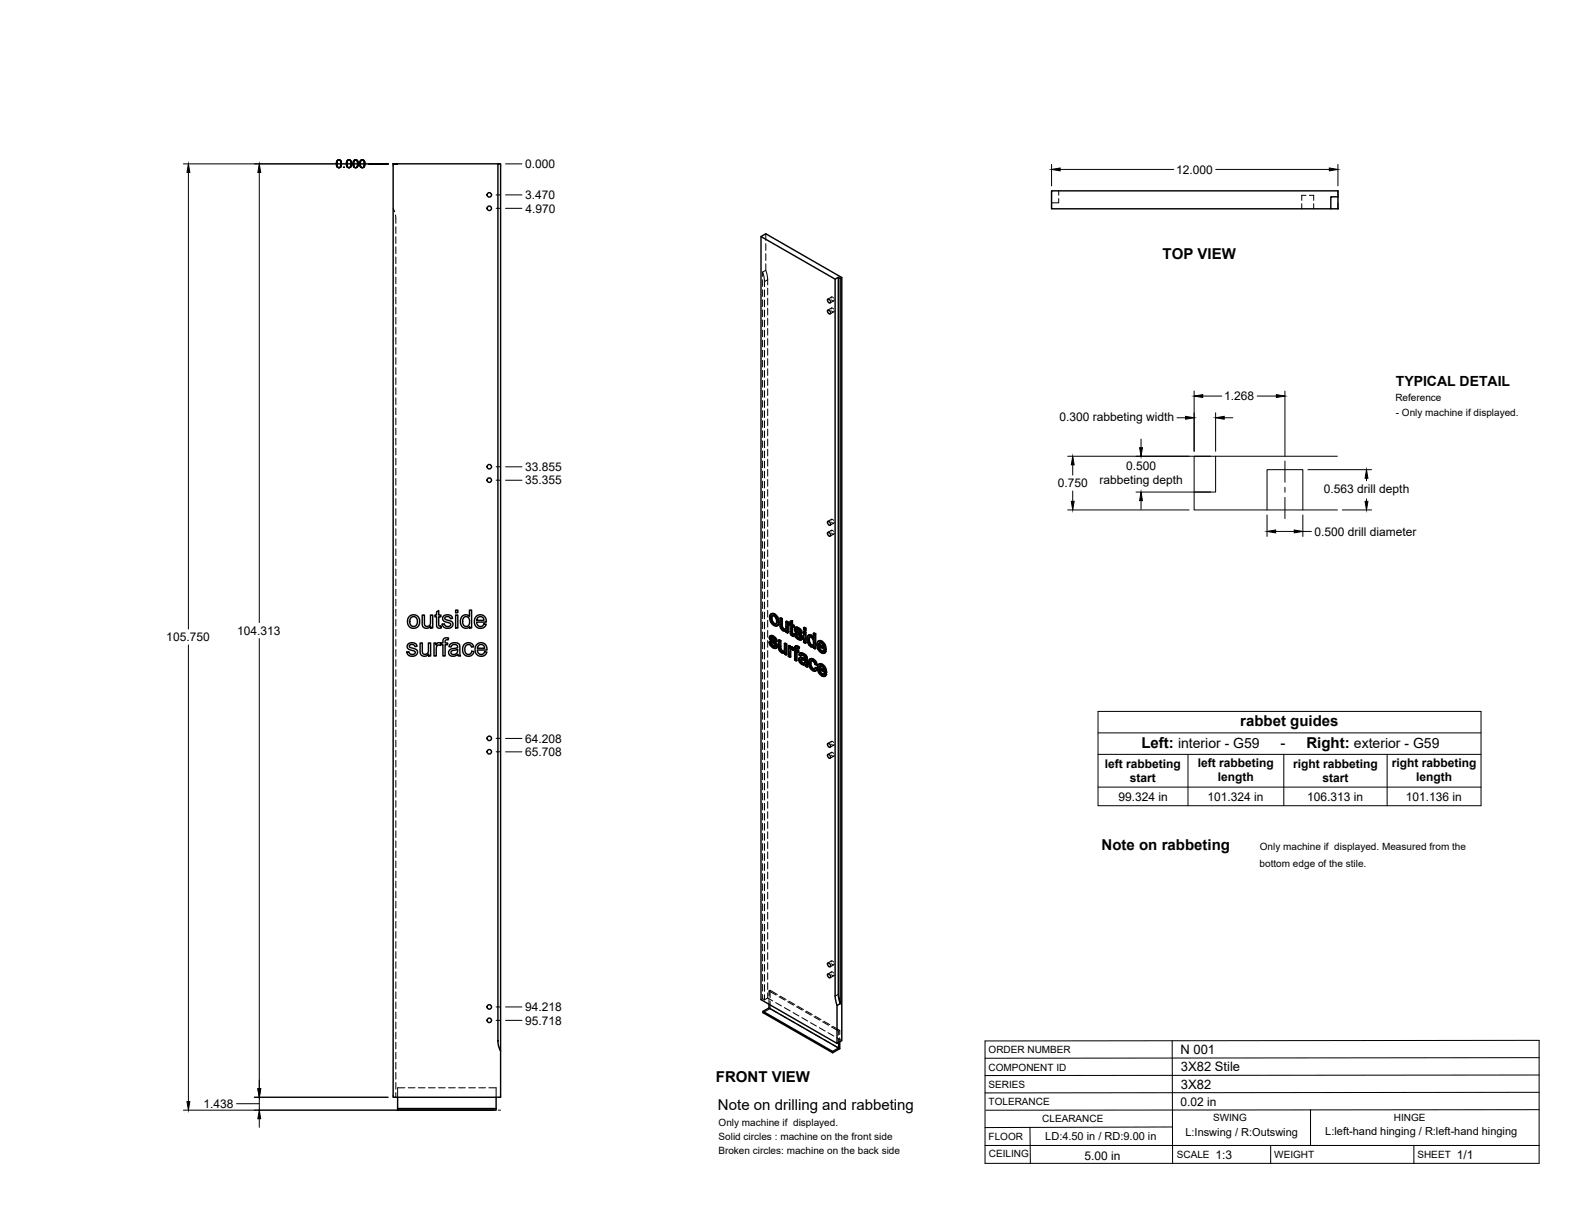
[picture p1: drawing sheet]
<svg xmlns="http://www.w3.org/2000/svg" width="559mm" height="432mm" viewBox="0 0 559 432" stroke-linecap="round" stroke-linejoin="round" font-family="sans-serif">
<!-- layer: Visible -->
<g fill="none" stroke="#000" stroke-width=".51">
<path d="M176.7 58.1h.9v314.8l-.6-1.4-.3-2.2zM176.7 58.1h-37.2v331.2h38.1v-16.4M472.2 69.8h2.5v4.3h-2.5zM474.7 69.8v-2.1h-101.6v6.4h99.1M270 83.9l26.3 15.1M297.4 98.4l.7 .4v257.3l-.7-3.3zM297.4 98.4l-1.1 .6v254.4M298.1 98.8l.6-.3v270.7l-1.7 1v-13.4l1.1-.7M298.7 98.5l-27-15.5-1.7 .9v270.8l27 15.5M293.7 110a.82 .82 0 0 1 .8 .5 .82 .82 0 0 1-.1 .9l-.8-.8zM293.7 106.1a.82 .82 0 0 1 .8 .5 .82 .82 0 0 1-.1 .9l-.8-.8zM293.7 188.9a.82 .82 0 0 1 .8 .5 .82 .82 0 0 1-.1 .9l-.8-.8z"/>
<path d="M293.7 185a.82 .82 0 0 1 .8 .5 .82 .82 0 0 1-.1 .9l-.8-.8zM145.3 218.6l.9-.4a2.33 2.33 0 0 1 2.7 2.9 2.33 2.33 0 0 1-3.8 1.1l-.5-1.1a2.74 2.74 0 0 1 .7-2.5zM145.8 219.2l1.2-.4 .9 .8 .1 1.6-.7 1h-1.1l-.6-.6-.2-1.4zM149.8 218.2h.8v2.6a1.14 1.14 0 0 0 1.1 1.4 1.14 1.14 0 0 0 1-1.5v-2.5h.8v4.6h-.7v-.6a1.63 1.63 0 0 1-1.9 .7 1.63 1.63 0 0 1-1.1-1.8zM154.9 217.1l.8-.5v1.6h.7v.6h-.7v3.2l.7 .1 .2 .7-.6 .1a1 1 0 0 1-1.1-1.4v-2.7h-.6v-.6h.6zM157.4 218.6l1.3-.5a1.58 1.58 0 0 1 1.8 1.3l-.7 .1a.99 .99 0 0 0-1-.8 .99 .99 0 0 0-1 .9l2.6 1.1a1.59 1.59 0 0 1-.2 1.9 1.59 1.59 0 0 1-1.9 .3l-.8-.3-.4-.6-.2-.5 .8-.2a1.08 1.08 0 0 0 1.1 1.1 1.08 1.08 0 0 0 1-1.1l-1.9-.7a1.17 1.17 0 0 1-.5-2zM161.6 218.2h.8v4.6h-.8zM161.6 216.5h.8v.9h-.8zM163.9 218.7a1.73 1.73 0 0 1 2.7 .1v-2.3h.7v6.3h-.7v-.5a1.89 1.89 0 0 1-2.3 .4 1.89 1.89 0 0 1-1-2.2zM164.5 219.2l.9-.4 .9 .4 .3 1-.2 1.4a1.26 1.26 0 0 1-1.6 .5 1.26 1.26 0 0 1-.7-1.6zM168.9 218.8a2.14 2.14 0 0 1 2.5-.4 2.14 2.14 0 0 1 1.1 2.3h-3.4l.2 .8a1.29 1.29 0 0 0 1.2 .8 1.29 1.29 0 0 0 1.2-.9h.8l-.5 .9a2.33 2.33 0 0 1-3.1 0 2.33 2.33 0 0 1-.3-3.1zM169.5 219.1l1.3-.3a1.23 1.23 0 0 1 .9 1.3h-2.6z"/>
<path d="M273.6 217.8l.7-.2 .5 .2zM273.6 217.8l-.6 1.1 .5 1.9 1.4 1.3h.5l.5-.3M273.6 219.4l.3 1.3M274.1 218.4l-.2 .8M274.6 218l.9 .9a1.64 1.64 0 0 1 .9 1.7M274.8 217.8l1.1 1.2M275.7 219.1l.4 1.7 .3-.2-.2 1.1M276.7 219.3l.6 .3 .3-.1v2.8M277.3 219.6v2.7h.3l.2 .5M277.6 219.5l-.6-.3-.3 .1 .1 3.1 .8 1.2a.89 .89 0 0 0 1.3 .2M144.8 228.5l.9-.4h.9a1.38 1.38 0 0 1 1.4 1.2l-.8 .1a1.03 1.03 0 0 0-1-.7 1.03 1.03 0 0 0-1 .7l2.2 .9a1.39 1.39 0 0 1 .6 1.8 1.39 1.39 0 0 1-1.7 .8l-.9-.2-.8-.6-.3-.7 .8-.2a1.09 1.09 0 0 0 1.1 1 1.09 1.09 0 0 0 1.1-1l-1.9-.7a1.19 1.19 0 0 1-.6-2zM149.1 228.1h.7v2.6a1.14 1.14 0 0 0 1.2 1.5 1.14 1.14 0 0 0 1-1.6v-2.5h.8v4.6h-.7v-.6a1.63 1.63 0 0 1-2 .7 1.63 1.63 0 0 1-1-1.8z"/>
<path d="M154 228.1h.7v.7a1.12 1.12 0 0 1 1.8-.5l.6-.2v-.5a1.33 1.33 0 0 1 .6-1.2 1.33 1.33 0 0 1 1.5 0l-.2 .6a.71 .71 0 0 0-.7 0 .71 .71 0 0 0-.4 .7v.4h.9v.6h-.9v4h-.8v-4h-.6v-.3l-.3 .6a1.02 1.02 0 0 0-1.2 .1 1.02 1.02 0 0 0-.2 1.2v2.4h-.8zM159.6 228.7l.7-.5 1.1-.2 .9 .2 .6 .4 .5 4.1h-.8l-.2-.5a1.77 1.77 0 0 1-1.9 .7 1.77 1.77 0 0 1-1.3-1.6l.7-.9 1.6-.4a.68 .68 0 0 0 .8-.6 .68 .68 0 0 0-.8-.7 1.12 1.12 0 0 0-1.4 .9l-.8-.2zM160.2 231l1.4-.3a.42 .42 0 0 1 .5-.2 .42 .42 0 0 1 .2 .5v.1a1.2 1.2 0 0 1-1 1.1 1.2 1.2 0 0 1-1.3-.8zM164.7 228.7l.1-.1a1.93 1.93 0 0 1 3.3 .9l-.8 .1a1.29 1.29 0 0 0-1.7-.8 1.29 1.29 0 0 0-.7 1.8l.2 .9 .7 .6a1.18 1.18 0 0 0 1.6-1l.7 .1-.3 .9a2.06 2.06 0 0 1-2.5 .6 2.06 2.06 0 0 1-1.2-2.2zM169.1 228.7a2.15 2.15 0 0 1 2.6-.4 2.15 2.15 0 0 1 1.1 2.3h-3.5l.2 .8a1.29 1.29 0 0 0 1.3 .8 1.29 1.29 0 0 0 1.2-.9l.8 .1-.5 .8a2.34 2.34 0 0 1-3.2-.1 2.34 2.34 0 0 1-.1-3.2zM169.8 229l.6-.3 .8 .1 .6 .5 .2 .7h-2.6zM272.9 227.8l.5 .2M273.3 225.6l1.1 .1M273.4 228l.3-.1 .2 .7-.2 .2zM273.5 226.5l.1 .3 .2-.2 .2 .3M273.6 226.8l.2 .2 .3-.1 1.3 1.2M273.6 225.5l-.4 .2"/>
<path d="M273.7 228.8l.6 .5h.7M273.7 225.7l.5 .2 .2-.2 .7 .5M273.7 227.9l-.6-.2-.2 .1 .2 .9 .9 1a1.07 1.07 0 0 0 1.4 .2M273.8 226.3h.1M273.8 227l1.3 1.2 .3-.1 .3 .5M273.8 226.6v-.3l-.3 .1a1.09 1.09 0 0 1 1.4 1l.5 .2M273.9 220.7l.3-.2 .6 .8h-.3zM273.9 228.6l.6 .6M274 225.5l-.9 .2-.1 .8 .5 1 1.4 1.4-.1 .6M274.2 225.9l.6 .5 .3-.2 .4 .6M274.2 220.5l-.3-1.3-.3 .2v-.3l.3-.6 .3-.1 .8 .5 .5 1.3-.2 1.1-.7 .1M274.3 229.3l.5 .2"/>
<path d="M274.8 226.4l.5 .6 .2-.2 .2 .7-.3 .1-.1-.6M274.8 221.3l.5 .1M274.9 229.4l-.1 .1M275.1 228.2l.3 .6 .3-.2 .1 .7M275.4 228.8l.2 .6 .2-.1-.1 .5M275.6 229.4l-.2 .5 .3-.1-.4 .2M276.1 220.8l-.2 1 .3-.1-.5 .4M276.2 227.1l.6 .3 .3-.1v2.8M276.8 227.4v2.7h.3l.2 .5M276.8 230.2l.2 .5 .3-.1 .4 .4M277 230.7l.4 .4h.8l-.3 .1M277.1 227.3l-.6-.3-.3 .1v2.9l.9 1.4a.91 .91 0 0 0 1.3 .2"/>
<path d="M277.3 222.4l.2 .5 .3-.1 .4 .4M277.4 231.1l.5 .1M277.5 222.9l.5 .4h.7M278 223.3l.4 .2M278.3 228.3l.5 .3 .3-.1v3.7l-.3 .2v-3.8M278.4 231.6v.5l.4 .3M278.4 231.6l-.2 .1M278.7 223.3l-.3 .2M278.7 223.2l-.3 .3M278.8 220.5l.6 .4 .3-.2v3.8l-.3 .1v-3.7M278.9 223.8v.5l.5 .3M278.9 223.8l-.2 .1"/>
<path d="M279.1 228.5l-.5-.3-.3 .1v2.4l-.4 .5M279.7 220.7l-.6-.3-.3 .1-.1 2.7M279.7 229.2l.5 .2 .3-.1v.4l.3-.2M280.2 229.4v.6l.6-.5 .4 .1M280.3 221.1l-.4 .1v.5l.4 .2 .1 3 .7 .8h.7l-.1-.6h-.5M280.3 220.5l.9-.3v1.4M280.4 230.6l.1 2.5-.3 .1v-2M280.5 229.3l-.5-.3-.3 .2v3.7l.5 .3M280.5 229.7l.7-.1 .5 .4M280.7 230.3l-.1 .1M280.9 220.4v1.3l.3-.1 .5 .3M280.9 221.7l.5 .3 .3-.1v.5l-.3 .1v-.5"/>
<path d="M280.9 229.7l.6 .4M280.9 224.8l.6 .2M281 225l.7 .1M281.2 220.2l-.9 .3v.9l-.4-.2M281.2 222.4v2.2M281.3 230.8l-.8-.4v.7M281.4 222.5l-.5-.3v2.4l.4 .2M281.4 225.2l.1 .6M281.5 230.6l.4 .3v3.3l.6 .3M281.5 230.6v-.2l-.2 .4M281.5 230.7l-.2 .1M281.7 230l.2 .1"/>
<path d="M281.7 224.9l.6 .2M282.2 222.7h1.1M282.3 229.3h.8l.5 .3M282.3 225.1l.3-.2 .3 .7-.3 .2zM282.4 223.5v.3l.3-.2 .2 .3M282.4 223.8l.3 .2 .3-.1 1.2 1.2M282.5 230.7l.6 .4 .3-.2v.5l-.3 .2v-.5M282.5 222.5l-.4 .2M282.6 229.1l-.4 .2M282.6 225.8l.5 .5h.8M282.6 222.7l.4 .2 .3-.2 .7 .5M282.6 224.9h-.9l.7 1.4 1.1 .7 .8-.1"/>
<path d="M282.7 224l1.3 1.3 .2-.2 .4 .6M282.7 223.3v.1M282.7 223.6l-.3-.3 1 .3 .4 .9 .5 .2M282.8 231.4v2.9l-.3 .2v-3.3l.6 .4M282.8 230v.6M282.8 229.4l.6 .4 .2-.2-.3 .7 .1-.5M282.9 225.6l.5 .6M282.9 222.5l-.9 .3-.1 .7 .4 .9 1.4 1.3v.8M283 222.9l.7 .5 .3-.2 .4 .6M283.1 229.3l-.5-.2-.5 .3-.2 1-.4-.3 .2-.1M283.1 226.3l.6 .2M283.3 230.3a.4 .4 0 0 0-.5-.4 .4 .4 0 0 0-.3 .5v.3l.3-.1 .6 .3"/>
<path d="M283.7 223.4l.4 .6 .3-.2 .2 .7-.3 .2-.2-.7M283.8 233.4l.6-.2 1.2 .5M283.8 226.5h-.1M284 234.3l.1 .5 .3-.1 .5 .4M284 225.3l.3 .5 .3-.1 .1 .6M284 234.1v.2l.2-.1 .2 .5M284 233.2l-.4 .2M284.1 234.8l.5 .5h.9M284.2 234l-.2 .1M284.2 231.8l.7 .3 .3-.2 .7 .5M284.2 234l.8 .2a.64 .64 0 0 1 .6 .6 .64 .64 0 0 1-.4 .7M284.3 234l-.1 .2"/>
<path d="M284.3 225.8l.2 .6 .2-.1-.1 .5M284.4 232.4l-.4 .4a.92 .92 0 0 1 1-.3 .92 .92 0 0 1 .6 .9v.5l-1.5-.5M284.4 233.2l-.9 .3-.1 .6 .6 1.3 .9 .5a.59 .59 0 0 1 .9 .5l.6 .3M284.5 226.4l-.2 .5 .3-.1-.4 .3M284.5 231.6l-.7 .2M284.6 235.3h.9M284.9 232.1l.7 .5 .3-.2 .4 .5M285.1 224.2l.3-.2 .6 .3-.3 .2zM285.1 222.7l.3-.1 .6 .3-.3 .1zM285.1 224.2v3.7l.6 .3M285.1 222.7v.8l.6 .3M285.2 231.9l-.7-.3-.8 .3-.2 .5 .5 .4"/>
<path d="M285.6 232.6l.4 .5 .3-.2 .1 .5M286 224.3v3.8l-.3 .1v-3.7M286 222.9v.7l-.3 .2v-.8M286 233.1l.2 .5 .2-.1 .1 2.5M286.2 233.6v2.6l.3-.2 .1 .6-.2 .1-.2-.5M286.9 227.1l.2 1.2M287 225.4h1l.5 .4M287.1 226.1l.9 .2 .6 1.3-.1 1.3-.3 .2-.4-.1M287.1 226.1l-.2 1 .3-.2 .2 1.2M287.1 228.3l.3-.2 .7 .7-.3 .2zM287.2 226.1h-.1M287.3 225.2l-.6 .3"/>
<path d="M287.4 226l-.2 .9M287.4 235.5a1.17 1.17 0 0 0 .7 1.3l.5 .5M287.6 233.8l.8 .2 .2-.1 .9 .8M287.7 236.7l.7 .7h.6M287.7 225.6l.5 .4h.4M287.9 233.7l-.6 .2M287.9 234.4l-.2 .9M288 225.4l-.7-.2-.5 .2-.5 .8 .2 1.8 .9 1.3a.77 .77 0 0 0 1.2 .1M288.1 228.8l.3 .1M288.4 234l.8 .8 .3-.1 .4 1.1-.3 .2-.4-1.2M288.6 224.7l.5 .3 .3-.1v5.2l-.3 .1v-5.2M288.6 233.9l-.6-.2-.7 .2a2.91 2.91 0 0 0 1.6 4.3l.3-.1"/>
<path d="M288.6 229.4v.5l.5 .3M288.6 229.5l-.2 .1M289.2 237l.5 .4M289.4 224.9l-.5-.3-.3 .1v1.9l-.4-.6M289.6 236l-.5-.2-.5-1.1-.8-.2-.4 1 .3-.2 .3 1.3M289.7 237.4l.3-.2-.2 .5-.6 .4zM290 237.2l-.5-.4-.3 .2a.49 .49 0 0 1-.3 .5 .49 .49 0 0 1-.5-.1M290.2 227.5h.7a1.83 1.83 0 0 1 1.8 1.1M290.4 235.7h.7a1.72 1.72 0 0 1 1.8 1.1M290.4 228.7l1.8 1.1-.7-1.5a.61 .61 0 0 0-.7-.2 .61 .61 0 0 0-.4 .6l.3-.1 1.5 .8M290.6 236.9l1.8 1.1-.6-1.4a.62 .62 0 0 0-.8-.3 .62 .62 0 0 0-.4 .6l.3-.1 1.5 .8M290.7 229.4l.3 .8"/>
<path d="M290.7 230.4l.7 .7 .7-.1M290.9 228l-.2 .6M290.9 237.6l.2 .8M290.9 238.5a1.08 1.08 0 0 0 1.3 .7h.1M291 236.3l-.1 .5M291.3 227.6l.9 .9a1.65 1.65 0 0 1 .9 1.8M291.4 231.1l.5 .1M291.5 235.9l.9 .8a1.65 1.65 0 0 1 .9 1.8M291.5 239.3l.6 .1M291.6 227.5l-.8-.2-.8 .6-.2 1.3 .3 1 .7 1 1.1 .6h.5l.7-.8M291.8 235.7l-.7-.2-.9 .5-.2 1 .3 1.4 .7 1 1.1 .6 .6-.1 .6-.7M292 231.1l-.1 .1"/>
<path d="M292.2 239.3l-.1 .1M292.2 230.8l.6 .4M292.4 239l.6 .4M292.4 228.8l.4 1.7 .3-.2-.3 .2M292.6 237l.4 1.7 .3-.2-.3 .2M292.8 230.6l-2.4-1.4 .3 1.2 .3-.2 .7 .7M293 238.8l-2.4-1.4 .3 1.1 .2-.1 .7 .7M293.1 231l-.7 .8M293.1 231l-.6-.4-.6 .6M293.3 239.2l-.7 .7M293.3 239.2l-.6-.4-.6 .6M293.7 267.7a.82 .82 0 0 1 .8 .4 .82 .82 0 0 1-.1 1l-.8-.8z"/>
<path d="M293.7 263.8a.82 .82 0 0 1 .8 .4 .82 .82 0 0 1-.1 1l-.8-.8zM272.8 356.3v1.3l-2.1 1.2v.5l24.7 14.2v-.4l-24.7-14.3M272.8 357.6l24.7 14.3-2.1 1.2M293.7 345.5a.82 .82 0 0 1 .8 .5 .82 .82 0 0 1-.1 1l-.8-.8zM293.7 341.7a.82 .82 0 0 1 .8 .4 .82 .82 0 0 1-.1 1l-.8-.8zM296.3 353.4l.7 3.4M297.5 369.9v2M297.9 369.6v2.5l-2.5 1.4M141.1 389.3v4.6h34.9v-.6h-34.9M176 389.3v4"/>
<circle cx="173.6" cy="73.9" r=".79"/>
<circle cx="173.6" cy="69.1" r=".79"/>
<circle cx="173.6" cy="170.4" r=".79"/>
<circle cx="173.6" cy="165.6" r=".79"/>
<circle cx="173.6" cy="266.7" r=".79"/>
<circle cx="173.6" cy="262" r=".79"/>
<circle cx="173.6" cy="357.3" r=".79"/>
<circle cx="173.6" cy="362" r=".79"/>
</g>
<!-- layer: Hidden -->
<g fill="none" stroke="#000" stroke-width=".35">
<path d="M139.5 74l.5 1.1M140.3 76.3l.1 2.9M375.6 70.4v1.6h-2.5M375.6 67.7v1.5M461.9 72.3v1.8M463.4 69.3h-1.5v1.8M464.6 69.3h1.5v1.8M466.1 72.3v1.8M140.4 80.5v2.3M140.4 84v2.4M140.4 87.6v2.4M140.4 91.2v2.4"/>
<path d="M140.4 94.7v2.4M140.4 98.3v2.4M270.6 96.5l.5 2.1 .2 3.1M270.6 96.5l1.1-.6 .5 2.1 .2 3.1M270.6 96.5v1.6M270.6 99.3v2.3M271.7 83v2.3M271.7 86.4v2.4M271.7 90v2.4M271.7 93.6v2.3M140.4 101.9v2.4M140.4 105.5v2.3"/>
<path d="M140.4 109v2.4M140.4 112.6v2.4M140.4 116.2v2.4M140.4 119.7v2.4M270.6 102.8v2.4M270.6 106.4v2.4M270.6 110v2.4M270.6 113.5v2.4M270.6 117.1v2.4M271.3 102.9v2.4M271.3 106.5v2.4M271.3 110v2.4"/>
<path d="M271.3 113.6v2.4M271.3 117.2v2.4M272.4 102.3v2.3M272.4 105.8v2.4M272.4 109.4v2.4M272.4 113v2.4M272.4 116.5v2.4M294.8 109.6l.3-.4 .6 .5M294.8 105.7l.3-.4 .6 .5M295 109.3l-1.3 .7M295 105.4l-1.3 .7M295 110.3l.7 .4 .3-.4"/>
<path d="M295 106.4l.7 .4 .3-.4M295.8 110.7l-1.3 .7M295.8 106.8l-1.3 .7M140.4 123.3v2.4M140.4 126.9v2.4M140.4 130.5v2.3M140.4 134v2.4M140.4 137.6v2.4M270.6 120.7v2.4M270.6 124.2v2.4M270.6 127.8v2.4M270.6 131.4v2.4"/>
<path d="M270.6 135v2.4M270.6 138.5v2.4M271.3 120.8v2.3M271.3 124.3v2.4M271.3 127.9v2.4M271.3 131.5v2.4M271.3 135v2.4M271.3 138.6v2.4M272.4 120.1v2.4M272.4 123.7v2.4M272.4 127.3v2.3M272.4 130.8v2.4"/>
<path d="M272.4 134.4v2.4M272.4 138v2.4M140.4 141.2v2.4M140.4 144.7v2.4M140.4 148.3v2.4M140.4 151.9v2.4M140.4 155.5v2.3M140.4 159v2.4M270.6 142.1v2.4M270.6 145.7v2.4M270.6 149.2v2.4M270.6 152.8v2.4"/>
<path d="M270.6 156.4v2.4M270.6 160v2.3M271.3 142.2v2.4M271.3 145.8v2.3M271.3 149.3v2.4M271.3 152.9v2.4M271.3 156.5v2.4M272.4 141.5v2.4M272.4 145.1v2.4M272.4 148.7v2.4M272.4 152.3v2.3M272.4 155.8v2.4"/>
<path d="M272.4 159.4v2.4M140.4 162.6v2.4M140.4 166.2v2.4M140.4 169.8v2.3M140.4 173.3v2.4M140.4 176.9v2.4M270.6 163.5v2.4M270.6 167.1v2.4M270.6 170.7v2.4M270.6 174.3v2.3M270.6 177.8v2.4M271.3 160v2.4"/>
<path d="M271.3 163.6v2.4M271.3 167.2v2.4M271.3 170.8v2.3M271.3 174.3v2.4M271.3 177.9v2.4M272.4 163v2.4M272.4 166.5v2.4M272.4 170.1v2.4M272.4 173.7v2.4M272.4 177.2v2.4M140.4 180.5v2.3M140.4 184v2.4"/>
<path d="M140.4 187.6v2.4M140.4 191.2v2.4M140.4 194.8v2.3M140.4 198.3v2.4M270.6 181.4v2.4M270.6 185v2.3M270.6 188.6v2.3M270.6 192.1v2.4M270.6 195.7v2.4M270.6 199.3v2.3M271.3 181.5v2.4M271.3 185.1v2.3"/>
<path d="M271.3 188.6v2.4M271.3 192.2v2.4M271.3 195.8v2.3M271.3 199.3v2.4M272.4 180.8v2.4M272.4 184.4v2.4M272.4 188v2.4M272.4 191.5v2.4M272.4 195.1v2.4M272.4 198.7v2.4M294.8 188.5l.3-.4 .6 .4M294.8 184.6l.3-.4 .6 .4"/>
<path d="M295 188.2l-1.3 .7M295 184.3l-1.3 .7M295 189.1l.7 .5 .3-.4M295 185.3l.6 .4 .4-.4M295.8 189.5l-1.3 .7M295.8 185.6l-1.3 .8M140.4 201.9v2.4M140.4 205.5v2.4M140.4 209v2.4M140.4 212.6v2.4M140.4 216.2v2.4M140.4 219.8v2.3"/>
<path d="M270.6 202.8v2.4M270.6 206.4v2.4M270.6 210v2.4M270.6 213.6v2.3M270.6 217.1v2.4M271.3 202.9v2.4M271.3 206.5v2.4M271.3 210.1v2.3M271.3 213.6v2.4M271.3 217.2v2.4M272.4 202.3v2.3M272.4 205.8v2.4"/>
<path d="M272.4 209.4v2.4M272.4 213v2.3M272.4 216.6v2.3M273.3 218.9l.4 1.7-.2 .2M273.8 217.7l-.8 1.4M274.1 218.4l-.2 .1M274.2 218.3l.6 .1-.2 .1M274.8 218.4l.7 .7-.2 .2M275.5 219.1l.3 .9-.3 .5M277 219.2l.1 2.9-.3 .2M140.4 223.3v2.4M140.4 226.9v2.4"/>
<path d="M140.4 230.5v2.4M140.4 234v2.4M140.4 237.6v2.4M270.6 220.7v2.4M270.6 224.3v2.4M270.6 227.8v2.4M270.6 231.4v2.4M270.6 235v2.4M270.6 238.5v2.4M271.3 220.8v2.3M271.3 224.3v2.4M271.3 227.9v2.4"/>
<path d="M271.3 231.5v2.4M271.3 235.1v2.3M271.3 238.6v2.4M272.4 220.1v2.4M272.4 223.7v2.4M272.4 227.3v2.3M272.4 230.8v2.4M272.4 234.4v2.4M272.4 238v2.4M273.1 227.7l.5 1.1-.3 .2M273.2 226.1l.1 .6-.2 .1M273.3 225.7l-.4 .6"/>
<path d="M273.3 226.7l.4 .5-.3 .2M273.5 225.5l-.5 .3M273.6 228.8l.9 .9-.2 .1M273.7 227.2l1.4 1.4-.3 .1M273.7 220.6l1.1 1.2-.2 .1M273.8 226.3h.7l-.3 .1M274.5 226.3l.5 .4-.3 .2M274.5 229.7l.7 .2-.3 .2M274.8 221.8l.8 .2-.2 .1M275 226.7l.2 .6-.3 .1M275.1 229.3h-.1M275.1 229.3l-.2 .1"/>
<path d="M275.1 228.6l.2 .4-.3 .2M275.2 227.3l.5 .2M275.3 229l-.2 .3M275.5 229.9h-.3M275.5 221.3l-.2 .1M275.8 220.3l-.1 .7-.4 .4M275.9 221.9l-.3 .1M276.5 227v2.9l-.3 .2M276.5 229.9l.2 .6-.3 .2M276.7 230.5l.4 .5-.3 .2M277.1 222.1l.1 .6-.3 .1M277.1 231l.5 .5-.3 .1"/>
<path d="M277.2 222.7l.4 .5-.3 .2M277.6 223.2l.5 .4-.2 .2M277.6 231.5l.7 .1 .3-.2-.2 .1M278.1 223.6l.6 .2 .5-.2-.2 .2M278.2 231.1h.1M278.3 231l-.2 .2M278.5 230.9l-.3 .2M278.6 228.2v2.4l-.4 .4M278.6 231.4v.6l-.2 .1M278.6 232l.5 .2M278.7 223.3h.1M278.9 223.2l-.3 .2"/>
<path d="M279 223.1l-.3 .2M279.1 220.4v2.4l-.4 .4M279.2 223.6v.6l-.3 .1M279.2 224.2l.5 .3M280 231.5v1.2l-.3 .2M280 232.7l.5 .4M280 229v1.3M280.2 221.5l.4 .2-.3 .2M280.2 221v.5l-.3 .2M280.3 221.1l.3 .1M280.5 229.7v.1M280.5 230.4l.7-.2-.3 .2"/>
<path d="M280.6 221.7l.1 3-.3 .2M280.6 220.3v.9l-.3 .2M280.7 230.3l.1-.1-.2 .1M280.7 224.7l.2 .4-.3 .2M280.7 229.6l-.5 .4M280.9 222.2l.3-.1v.3M280.9 225.1l.5 .4-.3 .2M281.2 230.2l.4 .4M281.2 222.1l.5 .3M281.4 225.5l.4 .2M281.5 230.4l.2-.2-.1 .4M281.7 230.5l.5 .3-.3 .1"/>
<path d="M281.7 230.2l-.1 .4M281.7 230.1l-.2 .2M281.9 230.1l.3 .2M282 224.7l.5 1.1-.3 .2M282.1 223.1l.2 .6-.3 .1M282.2 230.8v3.2l-.3 .2M282.2 234l.6 .3M282.2 222.7l-.3 .6M282.3 223.7l.3 .5-.3 .2M282.3 229.3l-.1 1-.3 .1M282.4 222.5l-.4 .4M282.4 229.2l-.4 .3"/>
<path d="M282.5 225.8l.9 .9-.3 .2M282.5 231.2l.3-.1v.3M282.6 223.3l.2-.2-.1 .2M282.6 230l.3-.2-.1 .2M282.6 224.2l1.4 1.4-.3 .1M282.8 231.1l.6 .3M282.8 223.1l-.3 .2M282.8 223.1l.6 .2-.3 .1M282.9 229.8l.3 .1-.3 .2M283.2 229.9l.3 .2M283.4 223.3l.5 .4-.3 .2M283.4 226.7l.7 .2-.3 .2"/>
<path d="M283.6 233.8l.3 1-.2 .2M283.7 231.9l.3-.2-.5 .7M283.7 233.4l-.3 .6M283.7 232.2l.6 .4M283.9 226.3h.1M283.9 223.7l.2 .6-.3 .2M283.9 233.3l-.4 .3M283.9 234.8l.9 .8-.3 .1M284 226.3l-.2 .2M284 225.6l.2 .4-.3 .2M284.1 224.3l.5 .2M284.2 226l-.2 .3"/>
<path d="M284.3 232.4l.2-.2-.1 .2M284.3 233.9l-.1 .1M284.4 233.8l-.2 .2zM284.4 233.8l-.3 .2M284.4 226.9h-.3M284.5 233.8l1.4 .5-.3 .1M284.5 232.2l.6 .2-.3 .1M284.8 235.6l.6 .2-.3 .1M285.1 232.4l.6 .6-.2 .1M285.4 235.8l.6-.1-.3 .2M285.4 226.5v1.3l-.3 .1M285.4 222.6v.7l-.3 .2"/>
<path d="M285.4 227.8l.6 .3M285.4 224v1.3M285.4 223.3l.6 .3M285.6 233.7l.3 .1M285.7 235.2l-.3 .2M285.7 233l.2 .6-.3 .2M285.8 235.1l-.3 .2M285.9 234.3l-.1 .8-.3 .1M285.9 233.6l-.3 .3M286 235.7l.1 .5-.3 .2M286.1 236.2l.5 .4M286.6 226.6l.2 1.1-.3 .2"/>
<path d="M286.8 227.7l.5 1-.3 .1M286.8 225.6l-.2 1-.3 .1M287 225.3l-.5 .5M287.1 235l.4 1.7-.2 .1M287.3 228.7l.7 .6-.3 .2M287.3 234l-.2 1-.2 .2M287.4 225.9l.6 .1-.3 .1M287.4 225.9v.1M287.5 225.9l-.3 .2 .2-.2M287.5 236.7l1.1 1.1-.2 .2M287.6 233.7l-.6 .5M287.9 234.4l-.2 .1"/>
<path d="M288 234.4h.6l-.2 .2M288 229.3h.9l-.2 .1M288 226l.6 .7-.2 .1M288.6 226l.3 .4M288.6 237.8l.9 .2M288.6 234.4l.5 .5-.3 .1M288.6 226.7l.3 1.2-.3 .2M288.7 228.9h-.3M288.9 224.6v1.8l-.3 .2M288.9 229.3v.5l-.3 .1M288.9 229.8l.5 .3M288.9 227.9l-.1 .7-.4 .4"/>
<path d="M289.1 234.9l.3 .7-.3 .2M289.2 237.4h-.2M289.4 235.6l.5 .2M289.5 236.8l-.6 .7M290.1 228.6l.4 1.7-.3 .1M290.3 236.8l.4 1.7-.3 .1M290.4 229.2l.3-.1v.3M290.5 230.3l1.2 1.1-.3 .2M290.5 227.4l-.4 1.2-.3 .2M290.6 237.4l.3-.1v.3M290.7 229.1l2.4 1.4M290.7 238.5l1.1 1.1-.3 .2"/>
<path d="M290.7 235.6l-.4 1.2-.3 .2M290.9 237.3l2.4 1.4M290.9 228l-.2 .1M291 227.9l.6 .1-.2 .2M291 236.3l.2-.2-.3 .2M291.2 236.1l.6 .1-.3 .2M291.6 228l.7 .8-.3 .1M291.7 231.4l.9 .2-.3 .2M291.8 236.2l.7 .8-.3 .1M291.8 239.6l1 .3-.3 .1M292.1 231h.1M292.2 229.4l.3 .2"/>
<path d="M292.2 231l-.2 .1 .2-.1M292.3 239.2h.1M292.3 228.8l.2 .8-.3 .2M292.4 239.2l-.2 .1M292.4 237.6l.3 .2M292.4 239.2l-.3 .2M292.5 237l.2 .8-.3 .2M292.5 230.6l-.3 .4M292.7 238.8l-.3 .4M292.7 231.6h-.1M292.9 239.8l-.1 .1M140.4 241.2v2.4"/>
<path d="M140.4 244.8v2.3M140.4 248.3v2.4M140.4 251.9v2.4M140.4 255.5v2.4M140.4 259v2.4M270.6 242.1v2.4M270.6 245.7v2.4M270.6 249.3v2.4M270.6 252.8v2.4M270.6 256.4v2.4M270.6 260v2.4M271.3 242.2v2.4"/>
<path d="M271.3 245.8v2.4M271.3 249.3v2.4M271.3 252.9v2.4M271.3 256.5v2.4M272.4 241.6v2.3M272.4 245.1v2.4M272.4 248.7v2.4M272.4 252.3v2.4M272.4 255.8v2.4M272.4 259.4v2.4M140.4 262.6v2.4M140.4 266.2v2.4"/>
<path d="M140.4 269.8v2.3M140.4 273.3v2.4M140.4 276.9v2.4M270.6 263.5v2.4M270.6 267.1v2.4M270.6 270.7v2.4M270.6 274.3v2.3M270.6 277.8v2.4M271.3 260.1v2.3M271.3 263.6v2.4M271.3 267.2v2.4M271.3 270.8v2.4"/>
<path d="M271.3 274.3v2.4M271.3 277.9v2.4M272.4 263v2.4M272.4 266.6v2.3M272.4 270.1v2.4M272.4 273.7v2.4M272.4 277.3v2.4M294.8 267.3l.5-.4 .4 .4M294.8 263.4l.5-.4 .4 .4M295 266.9l-1.3 .8M295 263l-1.3 .8M295 267.9l.6 .5 .4-.5"/>
<path d="M295 264l.6 .5 .4-.4M295.8 268.3l-1.3 .7M295.8 264.4l-1.3 .8M140.4 280.5v2.4M140.4 284.1v2.3M140.4 287.6v2.4M140.4 291.2v2.4M140.4 294.8v2.4M140.4 298.3v2.4M270.6 281.4v2.4M270.6 285v2.4M270.6 288.6v2.3"/>
<path d="M270.6 292.1v2.4M270.6 295.7v2.4M270.6 299.3v2.3M271.3 281.5v2.4M271.3 285.1v2.3M271.3 288.6v2.4M271.3 292.2v2.4M271.3 295.8v2.4M271.3 299.3v2.4M272.4 280.8v2.4M272.4 284.4v2.4M272.4 288v2.4"/>
<path d="M272.4 291.5v2.4M272.4 295.1v2.4M272.4 298.7v2.4M140.4 301.9v2.4M140.4 305.5v2.4M140.4 309.1v2.3M140.4 312.6v2.4M140.4 316.2v2.4M140.4 319.8v2.4M270.6 302.9v2.3M270.6 306.4v2.4M270.6 310v2.4"/>
<path d="M270.6 313.6v2.3M270.6 317.1v2.4M271.3 302.9v2.4M271.3 306.5v2.4M271.3 310.1v2.3M271.3 313.6v2.4M271.3 317.2v2.4M272.4 302.3v2.4M272.4 305.8v2.4M272.4 309.4v2.4M272.4 313v2.4M272.4 316.6v2.3"/>
<path d="M140.4 323.3v2.4M140.4 326.9v2.4M140.4 330.5v2.4M140.4 334.1v2.3M140.4 337.6v2.4M270.6 320.7v2.4M270.6 324.3v2.4M270.6 327.9v2.3M270.6 331.4v2.4M270.6 335v2.4M270.6 338.6v2.4M271.3 320.8v2.4"/>
<path d="M271.3 324.4v2.3M271.3 327.9v2.4M271.3 331.5v2.4M271.3 335.1v2.3M271.3 338.6v2.4M272.4 320.1v2.4M272.4 323.7v2.4M272.4 327.3v2.3M272.4 330.9v2.3M272.4 334.4v2.4M272.4 338v2.4M140.4 341.2v2.4"/>
<path d="M140.4 344.8v2.4M140.4 348.3v2.4M140.4 351.9v2.4M140.4 355.5v2.4M140.4 359.1v2.3M270.6 354.4l.7 .4M270.6 342.1v2.4M270.6 345.7v2.4M270.6 349.3v2.4M270.6 352.8v1.6M270.6 354.4l-.6 .3M271.3 342.2v2.4"/>
<path d="M271.3 345.8v2.4M271.3 349.4v2.3M271.3 352.9v1.9M272.4 354.1l-1.1 .7M272.4 341.6v2.3M272.4 345.1v2.4M272.4 348.7v2.4M272.4 352.3v1.8M272.4 354.1l1.8 1M272.8 353.4v-1.8l.4-.2v2.6M272.8 354.5v1.8M272.8 351.6l2.6 1.5"/>
<path d="M273.2 357.9l-2.5 1.4M273.2 355.2v2.7M273.2 351.4l2.6 1.4M273.2 357.9l2.6 1.4M275.2 355.7l2 1.2M276.4 353.7l2.1 1.2M276.8 353.4l2.1 1.2M276.8 359.9l2.1 1.2M278.3 357.5l2.1 1.2M279.5 355.5l2.1 1.1M279.9 355.2l2.1 1.2M281.4 359.3l2 1.2"/>
<path d="M282.6 357.2l2 1.2M283 357l2.1 1.2M285.7 359l2.1 1.2M286.1 358.8l2.1 1.2M294.8 345.2l.5-.4 .4 .4M294.8 341.3l.5-.4 .4 .4M295 340.9l-1.3 .8M295 344.8l-1.3 .8M295 345.8l.6 .4 .4-.4M295 341.9l.6 .4 .4-.4M295.8 346.2l-1.3 .7M295.8 342.3l-1.3 .7"/>
<path d="M140.4 362.6v2.4M140.4 366.2v2.4M140.4 369.8v2.4M140.4 373.4v2.3M140.4 376.9v2.4M279.9 361.7l2.1 1.2M283 363.5l2.1 1.2M284.5 361.1l2.1 1.2M286.1 365.3l2.1 1.2M287.6 362.9l2 1.1M288.8 360.8l2.1 1.2M289.2 360.6l2.1 1.1"/>
<path d="M289.2 367.1l2.1 1.1M290.7 364.6l2 1.2M291.9 362.6l2.1 1.2M292.3 362.4l2.1 1.1M292.3 368.8l2.1 1.2M293.8 366.4l2 1.2M295 364.4l2.5 1.4 .4-.2M295.4 364.1l2.5 1.5M295.4 370.6l2.5 1.5M296.9 368.2l1.8 1M297.5 365.8v1.5M297.5 368.4v1.5"/>
<path d="M297.9 365.6v1.4M297.9 368.2v1.4M140.4 380.5v2.4M140.4 384.1v2.3M140.4 387.6v1.7M143.7 386h-2.6v3.3M144.8 386h2.4M148.4 386h2.4M152 386h2.4M155.6 386h2.3M159.2 386h2.3M162.7 386h2.4"/>
<path d="M166.3 386h2.4M169.9 386h2.4M173.4 386h2.6v3.3"/>
</g>
<!-- layer: Reference -->
<g fill="none" stroke="#000" stroke-width=".35">
<path d="M139.5 58.1h1.6zM140.3 58.1h-.8h1.6h-1.6v.8M176.8 58.1h.8v.8M176 69.2h1.6M176 73.9h1.6M373.1 67.7v2.1M373.1 72v2.1M474.7 67.7v2.1M474.7 72v2.1M176 165.6h1.6M176 170.4h1.6M431.3 161.9v12.7h-7.6"/>
<path d="M474.5 161.9h-50.8v19h50.8M449.5 180.9v-14.3h12.7v14.3M176 262h1.6M176 266.7h1.6M176 357.3h1.6M176 362h1.6M139.5 388.5v.8h.8M176.8 393.9h.8M177.6 388.5v.8h-.8"/>
</g>
<!-- layer: Visible Narrow -->
<path d="M274.5 227.3l-.2 .2M277.1 229.4l-.3 .1M277.6 221.6l-.3 .1M281.2 224.3l-.3 .1M282.8 230.2l-.3 .2M283.4 224.3l-.3 .2M284.9 233.4l-.3 .2M286.5 234l-.3 .2M286.5 234.9l-.3 .2M297.4 352.8l-1.1 .6" fill="none" stroke="#000" stroke-width=".35"/>
<!-- layer: Hidden Narrow -->
<path d="M272.4 99.2l-1.1 .7M274.6 228l-.3 .2M276.5 229.3l-.3 .2M277 221.5l-.3 .2M278.6 230.2l-.3 .1M279.1 222.4l-.3 .1M280.6 223.9l-.3 .2M282.2 229.9l-.3 .1M283.4 225l-.2 .2M285 234l-.3 .1M285.9 234.5l-.3 .2" fill="none" stroke="#000" stroke-width=".35"/>
<!-- layer: Titleblock -->
<path d="M349.5 369.3l196.6-.2v43.7h-196.6zM415.9 369.3l.1 43.5M546.1 375.3l-196.6 .2M365.4 399.9l.2 12.9M416 399.9l-66.5 .2M465 393.7v12.7M546.1 393.7l-196.3 .2M546.1 387.6l-196.6 .2M546.1 381.4l-196.6 .2M349.5 406.4h196.6M450.8 406.4v6.4M501.6 406.4v6.4" fill="none" stroke="#000" stroke-width=".36"/>
<!-- layer: FD_Dimensions -->
<g fill="none" stroke="#000" stroke-width=".35">
<path d="M65.1 58.1h72.6M179.4 58.1h5.8M373.1 58.3v7.7M474.7 58.3v7.7M66.8 61.2v162M92 61.2v159.7M179.4 69.2h5.8M179.4 73.9h5.8M376.1 60.1h40.3M431.3 60.1h40.3M423.7 138.7v21.4M455.9 138.7v23.1"/>
<path d="M404.8 155.8v3M417.6 148.2h3M426.7 140.5h6.8M431.3 146.5v13.6M434.3 148.2h3.1M446 140.5h6.8M179.4 165.6h5.8M179.4 170.4h5.8M378.8 161.9h50.7M380.6 164.9v3.7M380.6 174.2v3.7M403.1 174.6h26.4"/>
<path d="M404.8 177.6v3.1M464 166.6h22.6M484.8 169.7v.9M484.8 177v.9M378.8 180.9h43.1M449.5 182.7v7.6M452.6 188.6h6.6M462.2 182.7v7.6M462.2 188.6h3.1M476.2 180.9h10.4M66.8 228.8v162M92 226.6v159.7"/>
<path d="M179.4 262h5.8M179.4 266.8h5.8M179.4 357.3h5.8M179.4 362h5.8M65.1 393.9h109.9M83.9 391.6h8.1M90.2 389.3h47.5M92 389.3v4.6M92 396.9v3.1"/>
</g>
<g fill="#000" stroke="#000" stroke-width=".35">
<path d="M373.1 60.1l3-.5v1zM471.6 59.6l3.1 .5-3.1 .5zM66.8 58.1l.6 3.1h-1.1zM92 58.1l.5 3.1h-1zM404.3 158.8h1l-.5 3.1zM420.6 147.7l3.1 .5-3.1 .5zM423.7 140.5l3-.5v1zM431.3 148.2l3-.5v1zM452.8 140l3.1 .5-3.1 .5zM380.6 161.9l.5 3h-1zM380.1 177.9h1l-.5 3zM404.8 174.6l.5 3h-1z"/>
<path d="M484.3 177.9h1l-.5 3zM484.8 166.6l.5 3.1h-1zM449.5 188.6l3.1-.6v1.1zM459.2 188l3 .6-3 .5zM66.3 390.8h1.1l-.6 3.1zM91.5 386.3h1l-.5 3zM92 393.9l.5 3h-1z"/>
</g>
<!-- layer: Smart Centers -->
<path d="M455.9 163.6v7.5M455.9 172.9v1.8M455.9 176.5v7.5" fill="none" stroke="#000" stroke-width=".35"/>
<!-- layer: Custom Tables -->
<path d="M389.6 252.4h135.9v33.5h-135.9zM389.6 260h135.9M389.6 267.7h135.9M389.6 279.3h135.9M421.5 267.7v18.2M455.5 267.7v18.2M492.1 267.7v18.2" fill="none" stroke="#000" stroke-width=".35"/>
<g font-size="5.3">
<text x="412.5" y="92">TOP VIEW</text>
<text x="440" y="257.6">rabbet guides</text>
<text x="404.9" y="265.2">Left: interior - G59</text>
<text x="454.3" y="265.2">-</text>
<text x="463.5" y="265.2">Right: exterior - G59</text>
<text x="390.9" y="301.7">Note on rabbeting</text>
<text x="254" y="383.9">FRONT VIEW</text>
<text x="254.7" y="393.8">Note on drilling and rabbeting</text>
</g>
<text font-size="5" x="495.2" y="136.9">TYPICAL DETAIL</text>
<g font-size="4.6">
<text x="418.8" y="373.8">N 001</text>
<text x="419" y="380.2">3X82 Stile</text>
<text x="419" y="386.2">3X82</text>
</g>
<g font-size="4.3">
<text x="119.1" y="59.6">0.000</text>
<text x="186.3" y="59.6">0.000</text>
<text x="417.2" y="61.6">12.000</text>
<text x="186.3" y="70.7">3.470</text>
<text x="186.4" y="75.4">4.970</text>
<text x="434.3" y="142">1.268</text>
<text x="375.9" y="149.3">0.300 rabbeting width</text>
<text x="186.3" y="167.1">33.855</text>
<text x="399.5" y="166.8">0.500</text>
<text x="186.3" y="171.9">35.355</text>
<text x="375.3" y="172.9">0.750</text>
<text x="390" y="171.9">rabbeting depth</text>
<text x="469.7" y="174.9">0.563 drill depth</text>
<text x="466.4" y="190">0.500 drill diameter</text>
<text x="59" y="227.5">105.750</text>
<text x="84.2" y="225.2">104.313</text>
<text x="186.3" y="263.5">64.208</text>
<text x="186.3" y="268.2">65.708</text>
<text x="392" y="272.4">left rabbeting</text>
<text x="425" y="272">left rabbeting</text>
<text x="458.8" y="272.4">right rabbeting</text>
<text x="493.8" y="272">right rabbeting</text>
<text x="400.9" y="277.5">start</text>
<text x="432.1" y="277.1">length</text>
<text x="469.2" y="277.5">start</text>
<text x="502.4" y="277.1">length</text>
<text x="396.8" y="284.1">99.324 in</text>
<text x="428.5" y="284.1">101.324 in</text>
<text x="463.8" y="284.1">106.313 in</text>
<text x="498.8" y="284.1">101.136 in</text>
<text x="186.3" y="358.8">94.218</text>
<text x="186.3" y="363.5">95.718</text>
<text x="72.2" y="393.1">1.438</text>
<text x="418.8" y="392.4">0.02 in</text>
<text x="384.8" y="411.6">5.00 in</text>
<text x="431.3" y="411.1">1:3</text>
<text x="516.9" y="411.1">1/1</text>
</g>
<g font-size="3.9">
<text x="370.9" y="404.5">LD:4.50 in / RD:9.00 in</text>
<text x="420.6" y="403.1">L:Inswing / R:Outswing</text>
<text x="470.2" y="402.8">L:left-hand hinging / R:left-hand hinging</text>
</g>
<g font-size="3.5">
<text x="495.1" y="142.4">Reference</text>
<text x="495.2" y="147.5">- Only machine if displayed.</text>
<text x="447" y="301.7">Only machine if displayed. Measured from the</text>
<text x="446.9" y="307.7">bottom edge of the stile.</text>
<text x="350.8" y="373.6">ORDER NUMBER</text>
<text x="350.8" y="379.9">COMPONENT ID</text>
<text x="350.8" y="386.1">SERIES</text>
<text x="350.8" y="392.2">TOLERANCE</text>
<text x="255" y="399.4">Only machine if displayed.</text>
<text x="369.8" y="398.1">CLEARANCE</text>
<text x="430.4" y="397.8">SWING</text>
<text x="494.5" y="397.6">HINGE</text>
<text x="255" y="404.5">Solid circles : machine on the front side</text>
<text x="350.8" y="404.5">FLOOR</text>
<text x="254.9" y="409.6">Broken circles: machine on the back side</text>
<text x="350.8" y="410.5">CEILING</text>
<text x="417.5" y="410.9">SCALE</text>
<text x="452.1" y="410.9">WEIGHT</text>
<text x="502.9" y="410.9">SHEET</text>
</g>
</svg>
